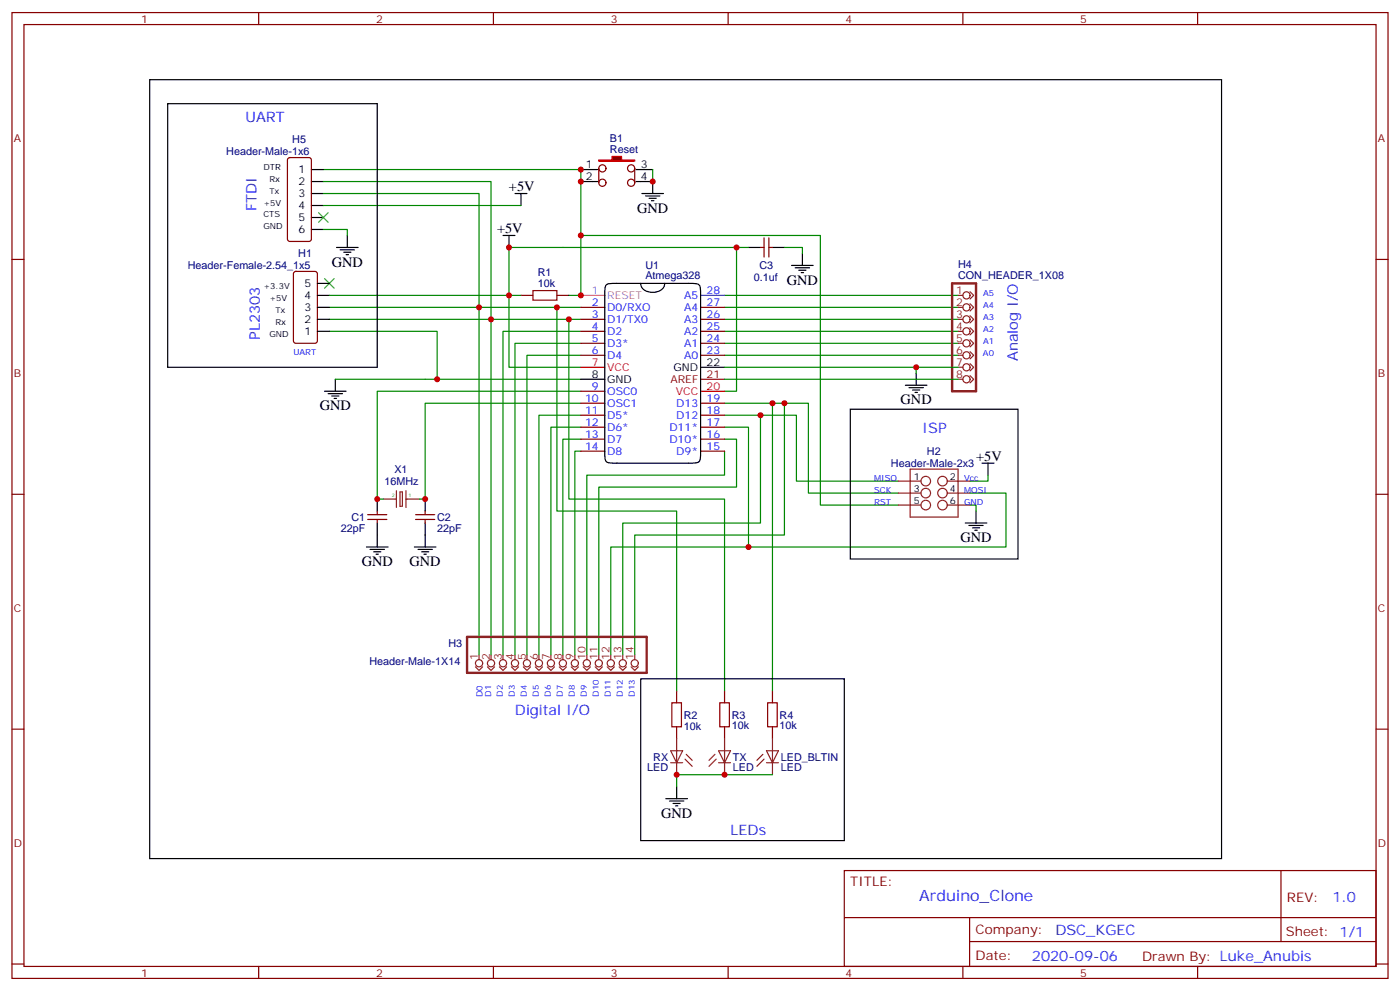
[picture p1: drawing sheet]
<svg xmlns="http://www.w3.org/2000/svg" width="412mm" height="292mm" viewBox="0 0 412 292" stroke-linecap="round" stroke-linejoin="round" font-family="sans-serif">
<g fill="none" stroke="#870000" stroke-width=".35">
<path d="M3.5 3.7h405.4v284.3h-405.4zM7.1 7.2h398.2v277.3h-398.2zM76.2 3.7v3.5M145.3 3.7v3.5M214.5 3.7v3.5M283.6 3.7v3.5M352.8 3.7v3.5M3.5 76.4h3.6M405.3 76.4h3.6M86.7 80.1l.4-.2h5.7l.6 .4 .1 20.1-.5 .6-5.9 .1-.6-.5-.1-20zM153.5 87h3.5M164 87h3.6"/>
<path d="M171.1 90.5h7.1M171.1 94h7.1M171.1 97.5h7.1M206.4 90.5h7M206.4 94h7M206.4 97.5h7M171.1 101.1h7.1M171.1 104.6h7.1M171.1 115.2h7.1M171.1 118.7h7.1M206.4 101.1h7M206.4 104.6h7"/>
<path d="M206.4 118.7h7M171.1 122.2h7.1M171.1 125.8h7.1M171.1 129.3h7.1M171.1 132.8h7.1M206.4 122.2h7M206.4 125.8h7M206.4 129.3h7M206.4 132.8h7M3.5 145.5h3.6M405.3 145.5h3.6M3.5 214.7h3.6"/>
<path d="M199.3 203.4v3.5M199.3 214v3.5M213.4 203.4v3.5M213.4 214v3.5M227.5 203.4v3.5M227.5 214v3.5M405.3 214.7h3.6M248.7 256.3h156.6v28.2h-156.6zM377.3 256.3v20.9M248.7 270.1h156.5M285.6 277.2h119.6M285.6 270.1v14.2"/>
<path d="M3.5 283.8h3.6M76.2 284.5v3.5M145.3 284.5v3.5M214.5 284.5v3.5M283.6 284.5v3.5M352.8 284.5v3.5M405.3 283.8h3.6"/>
</g>
<g fill="none" stroke="#000" stroke-width=".35">
<path d="M44.1 23.5h315.7v229.3h-315.7zM171.1 49.9h3.5M171.1 53.4h3.5M148.2 69.3h3.5M149.9 69.3v3.5M93.5 97.5h3.5M93.5 94h3.5M93.5 90.5h3.5M93.5 87h3.5M93.5 83.4h3.5M178.6 83.9a4.9 4.9 0 0 1 3.1-.5h21.1a4.9 4.9 0 0 1 3.1 .5 4.9 4.9 0 0 1 .5 3.1v45.8a4.9 4.9 0 0 1-.5 3.1 4.9 4.9 0 0 1-3.1 .4h-21.1a4.9 4.9 0 0 1-3.1-.4 4.9 4.9 0 0 1-.4-3.1v-45.8a4.9 4.9 0 0 1 .4-3.1zM188.7 83.4a3.1 3.1 0 0 0 3.6 2.7 3.1 3.1 0 0 0 3.5-2.7"/>
<path d="M95.6 115.2h6.4M96.7 115.9h4.2M97.7 116.6h2.1M98.4 117.3h.7M98.8 111.7v3.5M171.1 111.7h7.1M206.4 108.1h7M284.3 154h6.4M285.4 154.7h4.2M286.5 155.4h2.1M287.2 156.1h.7M287.5 150.5v3.5"/>
<path d="M196.1 235.1h6.4M197.2 235.8h4.2M198.3 236.5h2.1M199 237.2h.7M199.3 231.6v3.5"/>
</g>
<path d="M95.6 82l2.8 2.8M98.4 82l-2.8 2.8" fill="none" stroke="#3c3" stroke-width=".35"/>
<g fill="none" stroke="#008700" stroke-width=".35">
<path d="M97 97.5h31.8v14.2M97 94h74.1M97 90.5h74.1M141.1 90.5v102.3M144.6 94v98.8M164 90.5v60h35.3v52.9M167.6 94v52.9h45.8v56.5M167.6 87h3.5v-17.7h70.6v79.4h22.9M171.1 97.5h-22.9v95.3M213.4 97.5h68.8M213.4 94h68.8M213.4 90.5h68.8"/>
<path d="M213.4 87h68.8M98.8 111.7h72.3M171.1 104.6h-15.9v88.2M171.1 101.1h-19.4v91.7M171.1 108.1h-21.2v-35.3h67.1v42.4h-3.6M171.1 118.7h-45.9v28.2M171.1 115.2h-60v31.7M213.4 118.7h24.7v26.5h26.5M213.4 104.6h68.8M213.4 101.1h68.8M227.5 118.7v84.7M231.1 118.7v38.8h-44.1v35.3"/>
<path d="M171.1 132.8h-1.8v60M171.1 129.3h-5.3v63.5M171.1 125.8h-8.8v67M171.1 122.2h-12.4v70.6M213.4 129.3h3.6v14.1h-40.6v49.4M213.4 132.8v7.1h-40.5v52.9M213.4 125.8h7.1v35.2h75.8v-15.8h-10.5M213.4 122.2h21.2v19.4h30M224 122.2v31.8h-40.6v38.8M285.8 148.7h1.7v1.8M220.5 161h-40.6v31.8M227.5 228.1h-28.2v3.5"/>
</g>
<path d="M137.6 187.5h52.9v10.6h-52.9z" fill="none" stroke="#8c2424" stroke-width=".71"/>
<g fill="none" stroke="#8c2424" stroke-width=".35">
<path d="M268.1 138.1h14.1v14.1h-14.1zM112.9 146.9h3.9M116.8 144.5v4.9M117.8 144.8h.7v4.2h-.7zM119.6 146.9h3.9M119.6 144.5v4.9M264.6 141.6h6.7M264.6 145.2h6.7M264.6 148.7h6.7M279 141.6h6.8M279 145.2h6.8M279 148.7h6.8"/>
<path d="M140.1 196.3l1 1.1 1.1-1.1M141.1 192.8v1.4M143.6 196.3l1 1.1 1.1-1.1M144.6 192.8v1.4M147.1 196.3l1.1 1.1 1-1.1M148.2 192.8v1.4M150.6 196.3l1.1 1.1 1.1-1.1M151.7 192.8v1.4M154.2 196.3l1 1.1 1.1-1.1M155.2 192.8v1.4M157.7 196.3l1 1.1 1.1-1.1M158.7 192.8v1.4"/>
<path d="M161.2 196.3l1.1 1.1 1-1.1M162.3 192.8v1.4M164.7 196.3l1.1 1.1 1.1-1.1M165.8 192.8v1.4M168.3 196.3l1 1.1 1.1-1.1M169.3 192.8v1.4M171.8 196.3l1.1 1.1 1-1.1M172.9 192.8v1.4M175.3 196.3l1.1 1.1 1-1.1M176.4 192.8v1.4M178.9 196.3l1 1.1 1.1-1.1M179.9 192.8v1.4"/>
<path d="M182.4 196.3l1 1.1 1.1-1.1M183.4 192.8v1.4M185.9 196.3l1.1 1.1 1-1.1M187 192.8v1.4M199.3 217.5v10.6M213.4 217.5v10.6M227.5 217.5v10.6M197.6 224.5h3.5M197.6 221h3.5l-1.8 3.5zM201.8 223.5l2.1 2.1M202.1 222.1l1.8 1.7M210.6 222.1l-1.8 1.7"/>
<path d="M211 223.5l-2.2 2.1M211.7 224.5h3.5M211.7 221h3.5l-1.8 3.5zM224.7 222.1l-1.7 1.7M225.1 223.5l-2.1 2.1M225.8 221h3.5l-1.8 3.5zM225.8 224.5h3.5"/>
<circle cx="272.7" cy="145.2" r="1.41"/>
<circle cx="272.7" cy="141.6" r="1.41"/>
<circle cx="272.7" cy="148.7" r="1.41"/>
<circle cx="277.6" cy="141.6" r="1.41"/>
<circle cx="277.6" cy="145.2" r="1.41"/>
<circle cx="277.6" cy="148.7" r="1.41"/>
<circle cx="141.1" cy="195.3" r="1.06"/>
<circle cx="144.6" cy="195.3" r="1.06"/>
<circle cx="148.2" cy="195.3" r="1.06"/>
<circle cx="151.7" cy="195.3" r="1.06"/>
<circle cx="155.2" cy="195.3" r="1.06"/>
<circle cx="158.7" cy="195.3" r="1.06"/>
<circle cx="162.3" cy="195.3" r="1.06"/>
<circle cx="165.8" cy="195.3" r="1.06"/>
<circle cx="169.3" cy="195.3" r="1.06"/>
<circle cx="172.9" cy="195.3" r="1.06"/>
<circle cx="176.4" cy="195.3" r="1.06"/>
<circle cx="179.9" cy="195.3" r="1.06"/>
<circle cx="183.4" cy="195.3" r="1.06"/>
<circle cx="187" cy="195.3" r="1.06"/>
</g>
<path d="M157 85.5h7v2.9h-7zM197.9 206.9h2.8v7.1h-2.8zM212 206.9h2.8v7.1h-2.8zM226.1 206.9h2.9v7.1h-2.9z" fill="none" stroke="#a10000" stroke-width=".35"/>
<path d="M171.1 87h7.1" fill="none" stroke="#f0f" stroke-width=".35"/>
<path d="M171.1 108.1h7.1M206.4 115.2h7" fill="none" stroke="#f00" stroke-width=".35"/>
<path d="M206.4 111.7h7" fill="none" stroke="#900" stroke-width=".35"/>
<path d="M206.4 87h7" fill="none" stroke="#00f" stroke-width=".35"/>
<path d="M176.4 47.1h3.9v-1.1h2.8v1.1h3.9v.3h-10.6z" fill="#870000" stroke="#f00" stroke-width=".35"/>
<g fill="none" stroke="#870000" stroke-width=".35">
<path d="M84.9 46.6l.5-.2h5.6l.7 .4v23.6l-.4 .6-5.9 .1-.7-.5v-23.5zM176.4 49.6v4.2M187 49.6v4.2M224 72.8h1.1M225.1 70v5.7M226.5 70v5.7M226.5 72.8h1M108.3 151.5h5.6M108.3 152.9h5.6M111.1 150.5v1M111.1 152.9v1.1M122.4 151.5h5.7"/>
<path d="M122.4 152.9h5.7M125.2 150.5v1M125.2 152.9v1.1"/>
<circle cx="177.4" cy="53.8" r="1.06"/>
<circle cx="177.4" cy="49.6" r="1.06"/>
<circle cx="185.9" cy="53.8" r="1.06"/>
<circle cx="185.9" cy="49.6" r="1.06"/>
</g>
<g fill="none" stroke="#000" stroke-width=".35">
<path d="M49.4 30.5h61.7v77.6h-61.7zM91.7 49.9h3.5M91.7 53.4h3.5M91.7 57h3.5M151.7 57h3.5M153.5 57v3.5M174.6 49.9h1.4M174.6 53.4h1.4M187.3 49.9h5M187.3 53.4h5v3.6M189.1 57h6.3M190.1 57.7h4.3"/>
<path d="M191.2 58.4h2.1M191.9 59.1h.7M91.7 67.6h3.5M91.7 64h3.5M91.7 60.5h3.5M99.1 72.8h6.4M100.2 73.6h4.2M101.2 74.3h2.2M102 75h.7M102.3 69.3v3.5M220.5 72.8h3.5M227.5 72.8h3.6"/>
<path d="M233.2 78.1h6.3M234.2 78.8h4.3M235.3 79.6h2.1M236.4 74.6v3.5M236 80.3h.7M266.7 113.4h6.3M267.8 114.1h4.2M268.8 114.8h2.1M269.5 115.5h.7M269.9 109.9v3.5M250.5 120.5h49.4v44.1h-49.4zM289.3 136.3h3.5"/>
<path d="M291 136.3v3.6M111.1 146.9v3.6M111.1 154v7M125.2 146.9v3.6M125.2 154v7M107.9 161h6.4M109 161.7h4.2M110.1 162.5h2.1M110.8 163.2h.7M122.1 161h6.3M123.1 161.7h4.3M124.2 162.5h2.1"/>
<path d="M124.9 163.2h.7M188.7 199.8h60v47.7h-60z"/>
</g>
<g fill="none" stroke="#008700" stroke-width=".35">
<path d="M95.2 49.9h75.9v19.4M95.2 57h45.9v33.5M95.2 53.4h49.4v40.6M192.3 49.9v3.5M95.2 67.6h7.1v1.7M95.2 60.5h58.3M217 72.8h3.5M231.1 72.8h5.3v1.8M97 87h56.5M213.4 108.1h56.5M213.4 111.7h68.8M282.2 108.1h-12.3v1.8"/>
<path d="M291 139.9v1.7h-5.2M111.1 146.9h1.8M123.5 146.9h1.7"/>
</g>
<path d="M93.8 62.6l2.9 2.8M96.7 62.6l-2.9 2.8" fill="none" stroke="#3c3" stroke-width=".35"/>
<path d="M280.5 83.4h7v31.8h-7z" fill="none" stroke="#8c2424" stroke-width=".71"/>
<g fill="none" stroke="#8c2424" stroke-width=".35">
<path d="M282.2 87h1.4M282.2 90.5h1.4M282.2 94h1.4M282.2 97.5h1.4M285.8 85.9l1 1.1-1 1M285.8 89.4l1 1.1-1 1M285.8 93l1 1-1 1.1M285.8 96.5l1 1-1 1.1M282.2 101.1h1.4M282.2 104.6h1.4M282.2 108.1h1.4M282.2 111.7h1.4"/>
<path d="M285.8 100l1 1.1-1 1M285.8 103.5l1 1.1-1 1.1M285.8 107.1l1 1-1 1.1M285.8 110.6l1 1.1-1 1"/>
<circle cx="284.7" cy="90.5" r="1.06"/>
<circle cx="284.7" cy="97.5" r="1.06"/>
<circle cx="284.7" cy="87" r="1.06"/>
<circle cx="284.7" cy="94" r="1.06"/>
<circle cx="284.7" cy="111.7" r="1.06"/>
<circle cx="284.7" cy="108.1" r="1.06"/>
<circle cx="284.7" cy="104.6" r="1.06"/>
<circle cx="284.7" cy="101.1" r="1.06"/>
</g>
<g fill="#c00">
<circle cx="231.1" cy="118.7" r=".88"/>
<circle cx="224" cy="122.2" r=".88"/>
<circle cx="141.1" cy="90.5" r=".88"/>
<circle cx="227.5" cy="118.7" r=".88"/>
<circle cx="167.6" cy="94" r=".88"/>
<circle cx="171.1" cy="87" r=".88"/>
<circle cx="149.9" cy="87" r=".88"/>
<circle cx="144.6" cy="94" r=".88"/>
<circle cx="149.9" cy="72.8" r=".88"/>
<circle cx="128.8" cy="111.7" r=".88"/>
<circle cx="171.1" cy="69.3" r=".88"/>
<circle cx="171.1" cy="53.4" r=".88"/>
<circle cx="199.3" cy="228.1" r=".88"/>
<circle cx="213.4" cy="228.1" r=".88"/>
<circle cx="164" cy="90.5" r=".88"/>
<circle cx="111.1" cy="146.9" r=".88"/>
<circle cx="125.2" cy="146.9" r=".88"/>
<circle cx="192.3" cy="53.4" r=".88"/>
<circle cx="171.1" cy="49.9" r=".88"/>
<circle cx="217" cy="72.8" r=".88"/>
<circle cx="220.5" cy="161" r=".88"/>
<circle cx="269.9" cy="108.1" r=".88"/>
</g>
<text font-size="4.6" fill="#00f" x="270.8" y="265.3">Arduino_Clone</text>
<g font-size="4.2" fill="#00f">
<text x="72.3" y="35.8">UART</text>
<text x="75.6" y="62.1" transform="rotate(-90 75.6 62.1)">FTDI</text>
<text x="76.6" y="100.1" transform="rotate(-90 76.6 100.1)">PL2303</text>
<text x="299.9" y="106.4" transform="rotate(-90 299.9 106.4)">Analog I/O</text>
<text x="271.6" y="127.5">ISP</text>
<text x="151.7" y="210.4">Digital I/O</text>
<text x="215.2" y="245.7">LEDs</text>
<text x="392.5" y="265.6">1.0</text>
<text x="310.9" y="275.1">DSC_KGEC</text>
<text x="304" y="282.9">2020-09-06</text>
</g>
<g font-size="4.2">
<text x="149.9" y="56.3">+5V</text>
<text x="187.7" y="62.6">GND</text>
<text x="146.4" y="68.6">+5V</text>
<text x="97.7" y="78.5">GND</text>
<text x="231.8" y="83.8">GND</text>
<text x="265.3" y="119.1">GND</text>
<text x="94.2" y="120.8">GND</text>
<text x="287.5" y="135.6">+5V</text>
<text x="282.9" y="159.6">GND</text>
<text x="106.5" y="166.7">GND</text>
<text x="120.6" y="166.7">GND</text>
<text x="194.7" y="240.8">GND</text>
</g>
<g font-size="3.9" fill="#800">
<text x="250.5" y="260.9">TITLE:</text>
<text x="379.1" y="265.6">REV:</text>
<text x="287.4" y="275.1">Company:</text>
<text x="378.7" y="275.7">Sheet: 1/1</text>
<text x="287.4" y="282.8">Date:</text>
<text x="336.4" y="282.8">Drawn By: Luke_Anubis</text>
</g>
<g font-size="3.2" fill="#800">
<text x="41.6" y="6.7">1</text>
<text x="110.8" y="6.7">2</text>
<text x="179.9" y="6.7">3</text>
<text x="249.1" y="6.7">4</text>
<text x="318.2" y="6.7">5</text>
<text x="4.1" y="41.8">A</text>
<text x="405.9" y="41.8">A</text>
<text x="4.1" y="110.9">B</text>
<text x="405.9" y="110.9">B</text>
<text x="4.1" y="180.1">C</text>
<text x="405.9" y="180.1">C</text>
<text x="4.1" y="249.2">D</text>
<text x="405.9" y="249.2">D</text>
<text x="41.6" y="287.5">1</text>
<text x="110.8" y="287.5">2</text>
<text x="179.9" y="287.5">3</text>
<text x="249.1" y="287.5">4</text>
<text x="318.2" y="287.5">5</text>
</g>
<g font-size="3.2" fill="#000080">
<text x="179.7" y="41.8">B1</text>
<text x="66.7" y="45.8">Header-Male-1x6</text>
<text x="86.1" y="42.2">H5</text>
<text x="179.7" y="45">Reset</text>
<text x="87.9" y="75.7">H1</text>
<text x="55.3" y="79.3">Header-Female-2.54_1x5</text>
<text x="158.4" y="81.3">R1</text>
<text x="190.1" y="82.3">Atmega328</text>
<text x="190.1" y="79.3">U1</text>
<text x="222.1" y="82.8">0.1uf</text>
<text x="223.7" y="79.3">C3</text>
<text x="282.2" y="82.2">CON_HEADER_1X08</text>
<text x="282.2" y="78.9">H4</text>
<text x="158.4" y="84.5">10k</text>
<text x="262.5" y="137.5">Header-Male-2x3</text>
<text x="273.1" y="134">H2</text>
<text x="113.2" y="142.8">16MHz</text>
<text x="116.2" y="139.3">X1</text>
<text x="103.5" y="153.4">C1</text>
<text x="128.8" y="153.4">C2</text>
<text x="100.4" y="156.6">22pF</text>
<text x="128.8" y="156.6">22pF</text>
<text x="132.1" y="190.4">H3</text>
<text x="108.8" y="195.7">Header-Male-1X14</text>
<text x="201.4" y="214.8">10k</text>
<text x="201.4" y="211.6">R2</text>
<text x="215.5" y="214.7">10k</text>
<text x="215.5" y="211.6">R3</text>
<text x="229.7" y="214.7">10k</text>
<text x="229.7" y="211.6">R4</text>
<text x="190.7" y="227.1">LED</text>
<text x="192.4" y="224">RX</text>
<text x="215.9" y="227.1">LED</text>
<text x="215.9" y="224">TX</text>
<text x="230" y="227.1">LED</text>
<text x="230" y="224">LED_BLTIN</text>
</g>
<g font-size="3.2">
<text x="87.9" y="51">1</text>
<text x="172.6" y="49.6">1</text>
<text x="172.6" y="53.1">2</text>
<text x="188.7" y="49.6">3</text>
<text x="188.7" y="53.1">4</text>
<text x="87.9" y="58">3</text>
<text x="87.9" y="54.5">2</text>
<text x="87.9" y="65.1">5</text>
<text x="87.9" y="61.6">4</text>
<text x="87.9" y="68.6">6</text>
<text x="89.7" y="88">4</text>
<text x="89.7" y="84.5">5</text>
<text x="89.7" y="95.1">2</text>
<text x="89.7" y="91.5">3</text>
<text x="89.7" y="98.6">1</text>
<text x="208.1" y="107.8">22</text>
<text x="174.4" y="111.3">8</text>
<text x="178.9" y="112.7">GND</text>
<text x="198.4" y="109.2">GND</text>
</g>
<g font-size="3.2" fill="#f0f">
<text x="174.4" y="86.6">1</text>
<text x="178.9" y="88">RESET</text>
</g>
<g font-size="3.2" fill="#00f">
<text x="201.5" y="88">A5</text>
<text x="208.1" y="86.6">28</text>
<text x="174.4" y="90.1">2</text>
<text x="174.4" y="93.7">3</text>
<text x="178.9" y="91.5">D0/RXO</text>
<text x="178.9" y="95.1">D1/TX0</text>
<text x="201.5" y="95.1">A3</text>
<text x="201.5" y="91.5">A4</text>
<text x="208.1" y="93.7">26</text>
<text x="208.1" y="90.1">27</text>
<text x="174.4" y="97.2">4</text>
<text x="174.4" y="100.7">5</text>
<text x="178.9" y="98.6">D2</text>
<text x="201.5" y="98.6">A2</text>
<text x="208.1" y="100.7">24</text>
<text x="208.1" y="97.2">25</text>
<text x="174.4" y="104.2">6</text>
<text x="178.9" y="102.1">D3*</text>
<text x="178.9" y="105.7">D4</text>
<text x="201.5" y="105.7">A0</text>
<text x="201.5" y="102.1">A1</text>
<text x="208.1" y="104.2">23</text>
<text x="172.4" y="118.4">10</text>
<text x="174.4" y="114.8">9</text>
<text x="178.9" y="116.2">OSC0</text>
<text x="178.9" y="119.8">OSC1</text>
<text x="199.2" y="119.8">D13</text>
<text x="208.1" y="118.4">19</text>
<text x="172.4" y="121.9">11</text>
<text x="172.4" y="125.4">12</text>
<text x="178.9" y="123.3">D5*</text>
<text x="199.2" y="123.3">D12</text>
<text x="208.1" y="125.4">17</text>
<text x="208.1" y="121.9">18</text>
<text x="172.4" y="128.9">13</text>
<text x="178.9" y="126.8">D6*</text>
<text x="178.9" y="130.4">D7</text>
<text x="197.2" y="130.4">D10*</text>
<text x="197.2" y="126.8">D11*</text>
<text x="208.1" y="128.9">16</text>
<text x="172.4" y="132.5">14</text>
<text x="178.9" y="133.9">D8</text>
<text x="199.2" y="133.9">D9*</text>
<text x="208.1" y="132.5">15</text>
</g>
<g font-size="3.2" fill="#8d2323">
<text x="281.6" y="86.6">1</text>
<text x="281.6" y="90.1">2</text>
<text x="281.6" y="93.7">3</text>
<text x="281.6" y="97.2">4</text>
<text x="281.6" y="100.7">5</text>
<text x="281.6" y="104.2">6</text>
<text x="281.6" y="107.8">7</text>
<text x="281.6" y="111.3">8</text>
<text x="140.8" y="194.2" transform="rotate(-90 140.8 194.2)">1</text>
<text x="144.3" y="194.2" transform="rotate(-90 144.3 194.2)">2</text>
<text x="147.8" y="194.2" transform="rotate(-90 147.8 194.2)">3</text>
<text x="151.3" y="194.2" transform="rotate(-90 151.3 194.2)">4</text>
<text x="154.9" y="194.2" transform="rotate(-90 154.9 194.2)">5</text>
<text x="158.4" y="194.2" transform="rotate(-90 158.4 194.2)">6</text>
<text x="161.9" y="194.2" transform="rotate(-90 161.9 194.2)">7</text>
<text x="165.5" y="194.2" transform="rotate(-90 165.5 194.2)">8</text>
<text x="169" y="194.2" transform="rotate(-90 169 194.2)">9</text>
<text x="172.5" y="194.2" transform="rotate(-90 172.5 194.2)">10</text>
<text x="176" y="194.2" transform="rotate(-90 176 194.2)">11</text>
<text x="179.6" y="194.2" transform="rotate(-90 179.6 194.2)">12</text>
<text x="183.1" y="194.2" transform="rotate(-90 183.1 194.2)">13</text>
<text x="186.6" y="194.2" transform="rotate(-90 186.6 194.2)">14</text>
</g>
<g font-size="3.2" fill="#f00">
<text x="174.4" y="107.8">7</text>
<text x="178.9" y="109.2">VCC</text>
<text x="199.1" y="116.2">VCC</text>
<text x="208.1" y="114.8">20</text>
</g>
<g font-size="3.2" fill="#900">
<text x="197.5" y="112.7">AREF</text>
<text x="208.1" y="111.3">21</text>
</g>
<g font-size="2.8">
<text x="269.2" y="141.3">1</text>
<text x="279.8" y="141.3">2</text>
<text x="269.2" y="144.8">3</text>
<text x="269.2" y="148.3">5</text>
<text x="279.8" y="144.8">4</text>
<text x="279.8" y="148.3">6</text>
</g>
<g font-size="2.5">
<text x="77.6" y="49.9">DTR</text>
<text x="79.4" y="53.4">Rx</text>
<text x="79.4" y="57">Tx</text>
<text x="77.6" y="60.5">+5V</text>
<text x="77.6" y="64">CTS</text>
<text x="77.6" y="67.6">GND</text>
<text x="77.6" y="85.2">+3.3V</text>
<text x="79.4" y="88.7">+5V</text>
<text x="81.1" y="92.3">Tx</text>
<text x="81.1" y="95.8">Rx</text>
<text x="79.4" y="99.3">GND</text>
</g>
<g font-size="2.5" fill="#00f">
<text x="289.6" y="87.3">A5</text>
<text x="289.6" y="94.3">A3</text>
<text x="289.6" y="90.8">A4</text>
<text x="289.6" y="101.4">A1</text>
<text x="289.6" y="97.9">A2</text>
<text x="86.4" y="104.6">UART</text>
<text x="289.6" y="104.9">A0</text>
<text x="257.5" y="141.6">MISO</text>
<text x="284" y="141.6">Vcc</text>
<text x="257.5" y="145.2">SCK</text>
<text x="257.5" y="148.7">RST</text>
<text x="284" y="145.2">MOSI</text>
<text x="284" y="148.7">GND</text>
<text x="142.1" y="205.2" transform="rotate(-90 142.1 205.2)">D0</text>
<text x="144.6" y="205.1" transform="rotate(-90 144.6 205.1)">D1</text>
<text x="148.2" y="205.1" transform="rotate(-90 148.2 205.1)">D2</text>
<text x="151.7" y="205.1" transform="rotate(-90 151.7 205.1)">D3</text>
<text x="155.2" y="205.1" transform="rotate(-90 155.2 205.1)">D4</text>
<text x="158.7" y="205.1" transform="rotate(-90 158.7 205.1)">D5</text>
<text x="162.3" y="205.1" transform="rotate(-90 162.3 205.1)">D6</text>
<text x="165.8" y="205.1" transform="rotate(-90 165.8 205.1)">D7</text>
<text x="169.3" y="205.1" transform="rotate(-90 169.3 205.1)">D8</text>
<text x="172.9" y="205.1" transform="rotate(-90 172.9 205.1)">D9</text>
<text x="176.4" y="205.1" transform="rotate(-90 176.4 205.1)">D10</text>
<text x="179.9" y="205.1" transform="rotate(-90 179.9 205.1)">D11</text>
<text x="183.4" y="205.1" transform="rotate(-90 183.4 205.1)">D12</text>
<text x="187" y="205.1" transform="rotate(-90 187 205.1)">D13</text>
</g>
<g font-size="1.4" fill="#238d23">
<text x="115.4" y="146.3">2</text>
<text x="120.3" y="146.3">1</text>
</g>
</svg>
